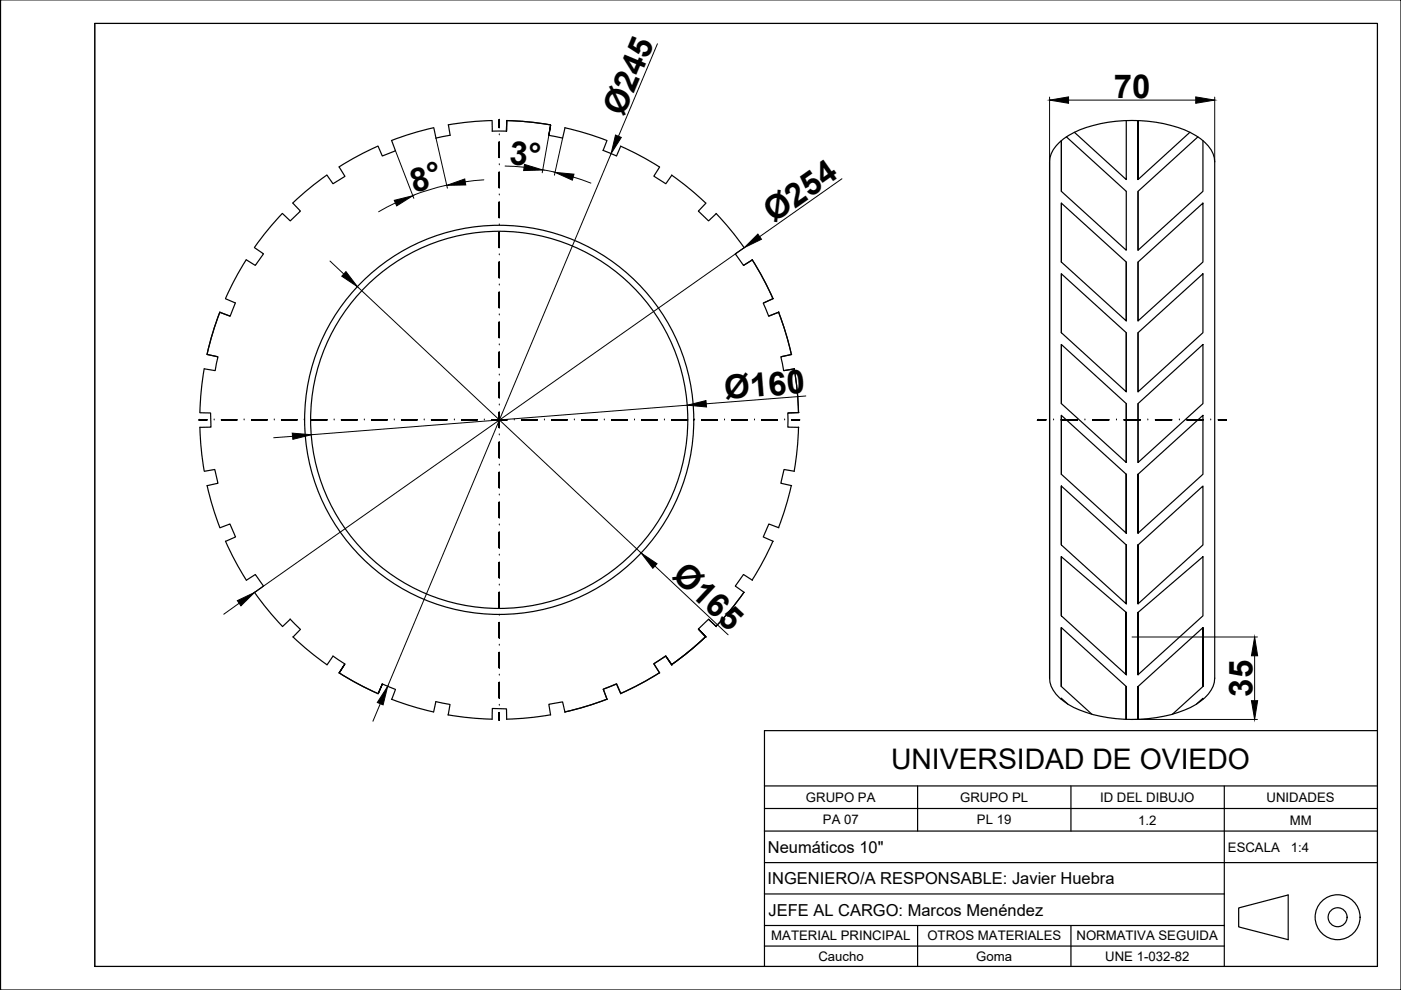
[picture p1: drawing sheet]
<svg xmlns="http://www.w3.org/2000/svg" width="297mm" height="210mm" viewBox="0 0 297 210" stroke-linecap="round" stroke-linejoin="round" font-family="sans-serif">
<!-- layer: 0 -->
<g fill="none" stroke="#000" stroke-width=".25">
<path d="M69.3 37.1l-3.7 2.9-3.5 3M71.9 35.4l1.2 2-2.5 1.6-1.3-1.9M80.1 31l-4.2 2-4 2.4M83 29.8l.8 2.2-2.7 1.1-.9-2.1M91.9 27.1l-4.5 1.2-4.4 1.5M92 27.1l.4 2.2M95.1 26.5l.3 2.2M95.4 28.7l-3 .6M104.3 25.6l-4.7 .2-4.6 .7M104.3 25.6l.1 2.2M104.3 27.8h3M107.4 27.8v-2.2v2.2"/>
<path d="M107.4 25.6l4.7 .2 4.6 .7M107.4 25.6v2.2M116.3 28.7l3 .6M116.4 28.7l.3-2.2-.3 2.2M116.7 26.5l-.3 2.2M119.7 27.1l4.5 1.2 4.4 1.5M119.8 27.1l-.5 2.2M127.8 31.9l2.9 1.1M128.7 29.8l-.8 2.1M131.6 31l4.2 2 4 2.4M131.6 31l-.9 2.1M139.9 35.4l-1.3 2 2.6 1.6 1.2-1.9"/>
<path d="M142.4 37.1l3.7 2.9 3.5 3M222.5 34.3v109.5M226.1 29l12.7 11.6v12.5l-13.8-12.5v-10.8v10.8M238.8 25.6v12.5l-11-10.1M252.3 28l-11 10.1v-12.5v12.5M254 29l-12.7 11.6v12.5l13.7-12.5v-10.8M257.5 34.3v109.5M54 52.5l1.9 1.3-1.8 2.5-1.9-1.2-2.3 4-2.1 4.2M59.9 45.2l-3.1 3.5-2.9 3.8M62.1 43.1l1.6 1.7-2.2 2-1.6-1.5M149.7 43.1l-1.6 1.7 2.1 2 1.7-1.5M151.8 45.2l3.1 3.5 2.8 3.8"/>
<path d="M157.8 52.5l-1.9 1.3 1.7 2.5 1.9-1.2-1.9 1.2M159.5 55.1l2.3 4 2.1 4.2M225 58.1l13.8 12.4v12.6l-13.8-12.6zM225 43.1l13.8 12.5v12.4l-13.8-12.4zM225 43.1v12.5M225 58.1v12.4M238.8 55.6v12.4M241.3 55.6l13.7-12.5v12.5l-13.7 12.4zM241.3 40.6v12.5M241.3 55.6v12.4M43.3 78.2l-.6 4.6-.3 4.7M46.1 75.6l-2.2-.4 2.3 .5-.6 2.9-2.3-.4"/>
<path d="M46.6 66.2l-1.5 4.4-1.2 4.5M47.8 63.3l2.1 .9-1.1 2.8-2.2-.8 2.2 .8M161.9 64.2l2-.9-2.1 1 1.2 2.7 2.1-.8-2.1 .8M165.1 66.2l1.5 4.4 1.2 4.5M165.6 75.6l2.2-.4-2.2 .5 .5 2.9 2.3-.4-2.2 .4M168.4 78.2l.6 4.6 .3 4.7M225 73l13.8 12.6v12.5l-13.8-12.5zM225 73v12.6M238.8 70.5v12.6M241.3 70.5l13.7-12.4v12.4l-13.7 12.6zM241.3 70.5v12.6M42.4 87.5l2.2 .1 .1 3h-2.3l.3 4.6 .6 4.7"/>
<path d="M43.3 99.9l2.2-.4 .7 3-2.3 .5M167.1 87.6l2.3-.1-2.4 .1v3h2.4M168.4 99.9l-2.2-.4-.6 3 2.2 .5M169.3 90.6l-.3 4.6-.6 4.7M225 88.1l13.8 12.5v12.4l-13.8-12.4zM225 88.1v12.5M238.8 85.6v12.5M241.3 85.6l13.7-12.6v12.6l-13.7 12.5zM241.3 85.6v12.5M43.9 102.9l1.2 4.5 1.5 4.5M46.6 111.9l2.2-.8 1.1 2.7-2.1 1 2.1 4.1 2.3 4.1M163.9 114.7l-2.1 4.2-2.3 4.1"/>
<path d="M165.1 111.9l-2.1-.8-1.2 2.7 2.1 1M167.8 102.9l-1.2 4.5-1.5 4.5M225 118l13.8 11.9v13.2v-13.2v13.2l-13.8-12.5v-12.6v12.6M225 115.5v-12.4v12.4l13.8 12.5v-12.5v12.5M225 103.1l13.8 12.4M238.8 100.6v12.4v-12.4M241.3 115.5l13.7-12.4v12.4l-13.7 12.5v-12.5v12.5M241.3 100.6l13.7-12.5v12.5l-13.7 12.4zM241.3 100.6v12.4v-12.4M52.2 123l1.9-1.2 1.8 2.5-1.9 1.3M53.9 125.6l2.9 3.7 3.1 3.5M61.5 131.2l2.2 2.2"/>
<path d="M61.5 131.3l-1.6 1.6M62.1 135l3.5 3.1 3.7 2.8M63.7 133.4l-1.6 1.7M70.6 139.1l2.5 1.7M70.6 139.1l-1.3 1.9M141.1 139.1l-2.5 1.7M141.2 139.1l1.2 1.9-1.2-1.9-2.6 1.6 1.3 2-1.2-1.9M149.6 135l-3.5 3.1-3.7 2.8M150.2 131.3l1.7 1.6-1.7-1.6-2.1 2.1 1.6 1.7-1.6-1.7M157.7 125.6l-2.8 3.7-3.1 3.5 3.1-3.5 2.8-3.7M159.5 123l-1.9-1.2-1.7 2.5 1.9 1.3M238.8 129.9v1.8"/>
<path d="M241.3 129.9l13.7-11.9v12.6l-13.7 12.5zM241.3 129.9v13.2v-13.2v1.8M255 133.1l-13.7 12.5v6.9v-6.9M71.9 142.7l4 2.3 4.2 2.1M73.1 140.8l-1.2 1.9 1.2-1.9M73.1 140.8l-1.2 1.9M81 145l2.8 1.2M81.1 145l-.9 2.1 .9-2.1M81.1 145l-.9 2.1M83 148.2l4.4 1.6 4.5 1.1 .5-2.1M83.8 146.2l-.8 2.1M92.4 148.8l3 .6"/>
<path d="M95 151.6l4.6 .6 4.7 .3M95.4 149.4l-.4 2.2M104.3 152.5l.1-2.3 3 .1v2.2M116.7 151.6l-4.6 .6-4.7 .3M119.8 151l-.5-2.2-2.9 .5 .3 2.3M127.9 146.2l.8 2.1-.8-2.2 2.8-1.1 .9 2.1M128.7 148.2l-4.4 1.6-4.6 1.2M130.7 145l-2.8 1.2M130.8 145l.8 2.1M131.6 147l4.2-2 4-2.3-4 2.3-4.2 2.1M225 148.1v.2v-.2l1.4 1.2M238.8 145.6v6.9v-6.9l-13.8-12.5v12.5v-12.5v12.5l6.5 5.8"/>
<path d="M238.8 145.6v6.9v-6.9M241.3 145.6v6.9v-6.9M255 148.3v-.2l-1.3 1.2M255 145.6v-12.5v12.5l-6.4 5.8"/>
<circle cx="105.8" cy="89" r="41.3"/>
<circle cx="105.8" cy="89" r="40"/>
</g>
<!-- layer: 01_Contornos -->
<g fill="none" stroke="#000" stroke-width=".25">
<path d="M.1 0h296.9v209.9h-296.9zM20.1 5h271.9v199.9h-271.9zM222.5 34.3a6.3 6.3 0 0 1 3-4.9 25.9 25.9 0 0 1 14.5-3.9 25.9 25.9 0 0 1 14.6 3.9 6.3 6.3 0 0 1 2.9 4.9M222.5 143.8a6.3 6.3 0 0 0 3 4.8 23.8 23.8 0 0 0 12.8 3.9 28.5 28.5 0 0 0 15.3-3.1 7.3 7.3 0 0 0 3.9-5.6M292 154.9h-129.9v50M162.1 176.2h129.9M162.1 166.6h129.9M162.1 171.4h129.9M194.5 166.6v9.6M227.1 166.6v9.6M259.6 166.6v38.3M162.1 182.9h129.9"/>
<path d="M162.1 189.5h97.5M162.1 196.2h97.5M194.5 196.2v8.7M227.1 196.2v8.7M262.6 192.5l10.5-2.7v9.4l-10.5-2.7zM162.1 200.6h97.5"/>
<circle cx="283.6" cy="194.5" r="4.8"/>
<circle cx="283.6" cy="194.5" r="2.01"/>
</g>
<!-- layer: 03_Ejes -->
<g fill="#000" stroke="#000" stroke-width=".21">
<path d="M105.8 36.5l.1 3.3zM105.8 36.5l.1 3.3zM105.8 36.5l.1 3.3zM105.9 36.5v3.3z"/>
<path d="M105.8 30.1l.1 3.3zM105.8 30.1l.1 3.3zM105.8 30.1l.1 3.3zM105.9 30.1v3.3z"/>
<path d="M105.8 25.4l.1 1.7zM105.8 25.4l.1 1.7zM105.8 25.4l.1 1.7zM105.9 25.4v1.7z"/>
<path d="M105.8 55.6l.1 3.3zM105.8 55.6l.1 3.3zM105.8 55.6l.1 3.3zM105.9 55.6v3.3z"/>
<path d="M105.8 49.2l.1 3.3zM105.8 49.2l.1 3.3zM105.8 49.2l.1 3.3zM105.9 49.2v3.3z"/>
<path d="M105.8 42.9l.1 3.3zM105.8 42.9l.1 3.3zM105.8 42.9l.1 3.3zM105.9 42.9v3.3z"/>
<path d="M105.8 74.6l.1 3.3zM105.8 74.6l.1 3.3zM105.8 74.6l.1 3.3zM105.9 74.6v3.3z"/>
<path d="M105.8 68.3l.1 3.3zM105.8 68.3l.1 3.3zM105.8 68.3l.1 3.3zM105.9 68.3v3.3z"/>
<path d="M105.8 61.9l.1 3.3zM105.8 61.9l.1 3.3zM105.8 61.9l.1 3.3zM105.9 61.9v3.3z"/>
<path d="M42.2 89h1.7zM42.2 89h1.7zM42.2 89h1.7zM42.2 89h1.7z"/>
<path d="M46.9 89h3.3zM46.9 89h3.3zM46.9 89h3.3zM46.9 89h3.3z"/>
<path d="M53.3 89h3.3zM53.3 89h3.3zM53.3 89h3.3zM53.3 89h3.3z"/>
<path d="M59.7 89h3.3zM59.7 89h3.3zM59.7 89h3.3zM59.7 89h3.3z"/>
<path d="M66 89h3.3zM66 89h3.3zM66 89h3.3zM66 89h3.3z"/>
<path d="M72.4 89h3.3zM72.4 89h3.3zM72.4 89h3.3zM72.4 89h3.3z"/>
<path d="M78.8 89h3.3zM78.8 89h3.3zM78.8 89h3.3zM78.8 89h3.3z"/>
<path d="M85.1 89h3.3zM85.1 89h3.3zM85.1 89h3.3zM85.1 89h3.3z"/>
<path d="M91.5 89h3.3zM91.5 89h3.3zM91.5 89h3.3zM91.5 89h3.3z"/>
<path d="M97.9 89h3.3zM97.9 89h3.3zM97.9 89h3.3zM97.9 89h3.3z"/>
<path d="M105.8 87.4l.1 1.6zM105.8 87.4l.1 1.6zM105.8 87.4l.1 1.6zM105.9 87.4v1.6z"/>
<path d="M105.8 81l.1 3.3zM105.8 81l.1 3.3zM105.8 81l.1 3.3zM105.9 81v3.3z"/>
<path d="M104.2 89h1.7zM104.2 89h1.7zM104.2 89h1.7zM104.2 89h1.7z"/>
<path d="M105.9 89v1.7zM105.8 89l.1 1.7zM105.8 89l.1 1.7zM105.8 89l.1 1.7z"/>
<path d="M105.9 93.7v3.4zM105.8 93.7l.1 3.4zM105.8 93.7l.1 3.4zM105.8 93.7l.1 3.4z"/>
<path d="M105.9 89h1.6zM105.9 89h1.6zM105.9 89h1.6zM105.9 89h1.6z"/>
<path d="M110.6 89h3.3zM110.6 89h3.3zM110.6 89h3.3zM110.6 89h3.3z"/>
<path d="M117 89h3.3zM117 89h3.3zM117 89h3.3zM117 89h3.3z"/>
<path d="M123.3 89h3.3zM123.3 89h3.3zM123.3 89h3.3zM123.3 89h3.3z"/>
<path d="M129.7 89h3.3zM129.7 89h3.3zM129.7 89h3.3zM129.7 89h3.3z"/>
<path d="M136 89h3.3zM136 89h3.3zM136 89h3.3zM136 89h3.3z"/>
<path d="M142.4 89h3.3zM142.4 89h3.3zM142.4 89h3.3zM142.4 89h3.3z"/>
<path d="M148.8 89h3.3zM148.8 89h3.3zM148.8 89h3.3zM148.8 89h3.3z"/>
<path d="M155.1 89h3.3zM155.1 89h3.3zM155.1 89h3.3zM155.1 89h3.3z"/>
<path d="M161.5 89h3.3zM161.5 89h3.3zM161.5 89h3.3zM161.5 89h3.3z"/>
<path d="M167.9 89h1.6zM167.9 89h1.6zM167.9 89h1.6zM167.9 89h1.6z"/>
<path d="M220 89h1.8zM220 89h1.8zM220 89h1.8zM220 89h1.8z"/>
<path d="M225 89h3.4zM225 89h3.4zM225 89h3.4zM225 89h3.4z"/>
<path d="M231.6 89h3.5zM231.6 89h3.5zM231.6 89h3.5zM231.6 89h3.5z"/>
<path d="M238.3 89h3.5zM238.3 89h3.5zM238.3 89h3.5zM238.3 89h3.5z"/>
<path d="M245 89h3.4zM245 89h3.4zM245 89h3.4zM245 89h3.4z"/>
<path d="M251.7 89h3.4zM251.7 89h3.4zM251.7 89h3.4zM251.7 89h3.4z"/>
<path d="M258.3 89h1.7zM258.3 89h1.7zM258.3 89h1.7zM258.3 89h1.7z"/>
<path d="M105.9 100.1v3.3zM105.8 100.1l.1 3.3zM105.8 100.1l.1 3.3zM105.8 100.1l.1 3.3z"/>
<path d="M105.9 106.5v3.3zM105.8 106.5l.1 3.3zM105.8 106.5l.1 3.3zM105.8 106.5l.1 3.3z"/>
<path d="M105.9 112.8v3.4zM105.8 112.8l.1 3.4zM105.8 112.8l.1 3.4zM105.8 112.8l.1 3.4z"/>
<path d="M105.9 119.2v3.3zM105.8 119.2l.1 3.3zM105.8 119.2l.1 3.3zM105.8 119.2l.1 3.3z"/>
<path d="M105.9 125.6v3.3zM105.8 125.6l.1 3.3zM105.8 125.6l.1 3.3zM105.8 125.6l.1 3.3z"/>
<path d="M105.9 132v3.3zM105.8 132l.1 3.3zM105.8 132l.1 3.3zM105.8 132l.1 3.3z"/>
<path d="M105.9 138.3v3.3zM105.8 138.3l.1 3.3zM105.8 138.3l.1 3.3zM105.8 138.3l.1 3.3z"/>
<path d="M105.9 144.7v3.3zM105.8 144.7l.1 3.3zM105.8 144.7l.1 3.3zM105.8 144.7l.1 3.3z"/>
<path d="M105.9 151.1v1.6zM105.8 151.1l.1 1.6zM105.8 151.1l.1 1.6zM105.8 151.1l.1 1.6z"/>
</g>
<g fill="none" stroke="#000" stroke-width=".21">
<path d="M105.8 36.5l.1 3.3zM105.8 30.1l.1 3.3zM105.8 25.4l.1 1.7zM105.8 25.4h.1M105.9 34.9h.1M105.9 28.6h.1M105.8 55.6l.1 3.3zM105.8 49.2l.1 3.3zM105.8 42.9l.1 3.3zM105.9 54h.1M105.9 47.7h.1M105.9 41.3h.1"/>
<path d="M105.8 74.6l.1 3.3zM105.8 68.3l.1 3.3zM105.8 61.9l.1 3.3zM105.9 79.5h.1M105.9 73.1h.1M105.9 66.8h.1M105.9 60.4h.1M42.2 89h1.7zM42.2 89h.1M45.4 89h.1M46.9 89h3.3zM51.8 89h.1"/>
<path d="M53.3 89h3.3zM58.2 89h.1M59.7 89h3.3zM64.5 89h.1M66 89h3.3zM70.9 89h.1M72.4 89h3.3zM77.2 89h.1M78.8 89h3.3zM83.6 89h.1M85.1 89h3.3zM89.9 89h.1"/>
<path d="M91.5 89h3.3zM96.3 89h.1M97.9 89h3.3zM102.7 89h.1M104.2 89h1.7zM105.8 89h.1M105.8 87.4l.1 1.6zM105.8 81l.1 3.3zM105.8 89l.1 1.7zM105.8 93.7l.1 3.4zM105.9 85.9h.1M105.9 89h.1"/>
<path d="M105.9 92.2h.1M105.9 98.6h.1M105.9 89h1.6zM109 89h.1M110.6 89h3.3zM115.4 89h.1M117 89h3.3zM121.8 89h.1M123.3 89h3.3zM128.1 89h.1M129.7 89h3.3zM134.5 89h.1"/>
<path d="M136 89h3.3zM140.9 89h.1M142.4 89h3.3zM147.3 89h.1M148.8 89h3.3zM153.6 89h.1M155.1 89h3.3zM160 89h.1M161.5 89h3.3zM166.4 89h.1M167.9 89h1.6zM169.5 89h.1"/>
<path d="M220 89h.1M220 89h1.8zM223.4 89h.1M225 89h3.4zM230 89h.1M231.6 89h3.5zM236.7 89h.1M238.3 89h3.5zM243.4 89h.1M245 89h3.4zM250 89h.1M251.7 89h3.4z"/>
<path d="M256.7 89h.1M258.3 89h1.7zM260 89h.1M105.8 100.1l.1 3.3zM105.8 106.5l.1 3.3zM105.8 112.8l.1 3.4zM105.8 119.2l.1 3.3zM105.9 105h.1M105.9 111.3h.1M105.9 117.7h.1M105.8 125.6l.1 3.3zM105.8 132l.1 3.3z"/>
<path d="M105.8 138.3l.1 3.3zM105.9 124.1h.1M105.9 130.4h.1M105.9 136.8h.1M105.8 144.7l.1 3.3zM105.8 151.1l.1 1.6zM105.8 152.7h.1M105.9 143.1h.1M105.9 149.5h.1"/>
</g>
<!-- layer: 04_Cotas -->
<g fill="none" stroke="#000" stroke-width=".21">
<path d="M20.1 5h271.9v199.9h-271.9zM139.4 9.3l-8.3 19.6M83.8 32l3.9 10.1M92.4 29.3l2.5 10.6M94.7 39.3l-4.1 1-3.1 1.1M102.6 38.1l-4 .4M107.1 35.2l4 .2M115 36l2.6 .5M116.4 28.7l-1.4 7.9M119.3 29.3l-1.8 7.8M121.5 37.5l3.8 1.3M129.6 32.6l-47.4 112.9"/>
<path d="M178.5 37.9l-17.4 12.3M222.5 20.6v13.7M226.6 21.2h26.9M257.5 20.6v13.7M70 55.3l2.9 2.8M83.8 43l-3.5 1.9M157.8 52.5l-103.8 73.1M75.8 60.8l60.2 56.5M62 92.5l-4 .3M145.7 85.9l-79.7 6.3M170.8 84l-21 1.6M50.7 127.9l-3.3 2.3"/>
<path d="M138.9 120l15.5 14.6M240 135.1h26.6M266 139v9.6M80.6 149.2l-1.5 3.7M240 152.5h26.6"/>
</g>
<g fill="#000" stroke="#000" stroke-width=".21">
<path d="M94.7 39.3l3.8-1.4 .2 1.3zM111.2 34.9l3.9 1.1-4.1 .2zM117.7 36.5l4 .4-.3 1.3zM130.5 28.6l1.2 .5-2.1 3.5zM222.5 21.2l4.1-.7v1.4zM253.5 20.5l4 .7-4 .7zM73.3 57.6l2.5 3.2-3.3-2.2zM83.6 42.5l3.9-1-3.4 2.2zM160.7 49.6l.7 1.1-3.6 1.8zM62 91.8l4 .4-3.9 .9zM145.7 85.9l4-1 .1 1.4zM136 117.3l3.3 2.2-.9 1z"/>
<path d="M50.3 127.4l3.7-1.8-2.9 2.9zM266 135.1l.6 3.9h-1.3zM82.2 145.5l-1 4-1.2-.6zM265.3 148.6h1.3l-.6 3.9z"/>
</g>
<g font-size="7">
<text x="236.2" y="20.8">70</text>
<text x="132.2" y="24.9" transform="rotate(-67 132.2 24.9)">Ø245</text>
<text x="107.9" y="34.8" transform="rotate(5 107.9 34.8)">3°</text>
<text x="87.8" y="40.8" transform="rotate(-17 87.8 40.8)">8°</text>
<text x="164.1" y="47.3" transform="rotate(-35 164.1 47.3)">Ø254</text>
<text x="153.8" y="84.7" transform="rotate(-5 153.8 84.7)">Ø160</text>
<text x="142.3" y="122.4" transform="rotate(43 142.3 122.4)">Ø165</text>
<text x="265.6" y="147.7" transform="rotate(-90 265.6 147.7)">35</text>
</g>
<text font-size="6" x="188.9" y="163">UNIVERSIDAD DE OVIEDO</text>
<g font-size="3.5">
<text x="162.8" y="180.8">Neumáticos 10&quot;</text>
<text x="162.8" y="187.4">INGENIERO/A RESPONSABLE: Javier Huebra</text>
<text x="163" y="194.1">JEFE AL CARGO: Marcos Menéndez</text>
</g>
<g font-size="2.8">
<text x="170.9" y="170.1">GRUPO PA</text>
<text x="203.6" y="170.1">GRUPO PL</text>
<text x="233.2" y="170.1">ID DEL DIBUJO</text>
<text x="268.5" y="170.1">UNIDADES</text>
<text x="174.5" y="174.8">PA 07</text>
<text x="207.1" y="174.8">PL 19</text>
<text x="241.3" y="174.9">1.2</text>
<text x="273.5" y="174.9">MM</text>
<text x="260.3" y="180.6">ESCALA</text>
<text x="273.7" y="180.6">1:4</text>
<text x="163.5" y="199.4">MATERIAL PRINCIPAL</text>
<text x="173.5" y="203.8">Caucho</text>
<text x="196.6" y="199.4">OTROS MATERIALES</text>
<text x="207" y="203.8">Goma</text>
<text x="228.2" y="199.4">NORMATIVA SEGUIDA</text>
<text x="234.3" y="203.7">UNE 1-032-82</text>
</g>
</svg>
